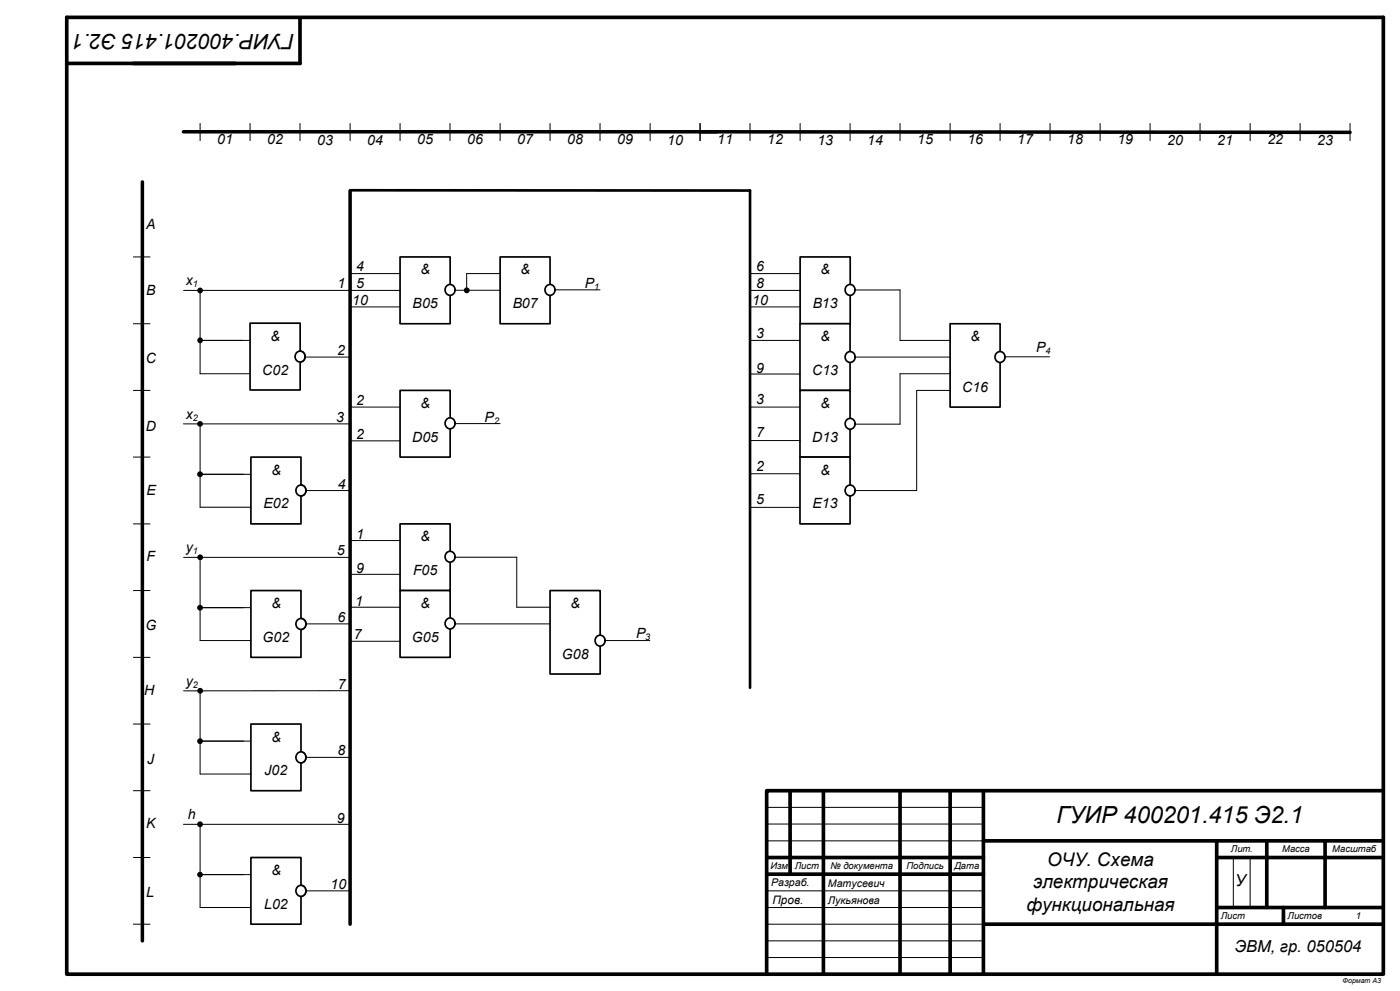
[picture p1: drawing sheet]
<svg xmlns="http://www.w3.org/2000/svg" width="420mm" height="297mm" viewBox="0 0 420 297" stroke-linecap="round" stroke-linejoin="round" font-family="sans-serif">
<path d="M20 5.2h395v286.8h-395zM90 5.5v13.5h-69.5M55 39.5h160M210 39.5l195 .2M42.7 54.5v227.5" fill="none" stroke="#000" stroke-width="1.1"/>
<g fill="none" stroke="#000" stroke-width=".3">
<path d="M70.6 19h19.4zM60 37v5.2M75 37v5.2M90 37v5.2M105 37v5.2M120 37v5.2M135 37v5.2M150 37v5.2M165 37v5.2M180 37v5.2M195 37v5.2M210 37v5.2"/>
<path d="M225 37v5.2M240 37v5.2M255 37v5.2M270 37v5.2M285 37v5.2M300 37v5.2M315 37v5.2M330 37v5.2M345 37v5.2M360 37v5.2M375 37v5.2M390 37v5.2"/>
<path d="M405 37v5.2M40 77h5M40 97h5M55.1 87h49.9M60 87v25M40 117h5M60 102h15M90 107h15M40 137h5M40 157h5M40 177h5M40 197h5"/>
<path d="M40 217h5M40 237h5M40 257h5M40 277h5"/>
</g>
<path d="M105 57l120 .1" fill="none" stroke="#000" stroke-width=".8"/>
<circle cx="60" cy="87.1" r=".86" fill="#000"/>
<circle cx="89.9" cy="106.8" r="1.58" fill="#fff"/>
<circle cx="89.9" cy="106.8" r="1.58" fill="none" stroke="#000" stroke-width=".51"/>
<path d="M105 57.2v219.8" fill="none" stroke="#000" stroke-width="1.1"/>
<path d="M225 57.1v149" fill="none" stroke="#000" stroke-width=".8"/>
<path d="M55 127h50M60 127v25M91.5 147h13.5M55.1 167h49.9M60 167v25M86.9 187h18.1M60 207.1v24.9M105 207l-49.9 .1M91.5 227h13.5M55 247.1h50M60 247v25M91.5 267h13.5" fill="none" stroke="#000" stroke-width=".3"/>
<g fill="#000">
<circle cx="60" cy="127" r=".86"/>
<circle cx="60" cy="167" r=".86"/>
<circle cx="60" cy="207" r=".87"/>
<circle cx="60" cy="247" r=".87"/>
</g>
<path d="M75 96.9h15v20h-15z" fill="#fff"/>
<path d="M75 96.9h15v20h-15z" fill="none" stroke="#000" stroke-width=".51"/>
<circle cx="89.9" cy="106.8" r="1.58" fill="#fff"/>
<circle cx="89.9" cy="106.8" r="1.58" fill="none" stroke="#000" stroke-width=".51"/>
<path d="M60 112h15M60 102h12.8M60.3 142.2h15" fill="none" stroke="#000" stroke-width=".3"/>
<circle cx="60" cy="102" r=".86" fill="#000"/>
<circle cx="90.2" cy="147" r="1.58" fill="#fff"/>
<circle cx="90.2" cy="147" r="1.58" fill="none" stroke="#000" stroke-width=".51"/>
<path d="M75.3 137h15v20h-15z" fill="#fff"/>
<path d="M75.3 137h15v20h-15z" fill="none" stroke="#000" stroke-width=".51"/>
<circle cx="90.2" cy="147" r="1.58" fill="#fff"/>
<circle cx="90.2" cy="147" r="1.58" fill="none" stroke="#000" stroke-width=".51"/>
<path d="M60 152h15.3M60 142.2h13.1M60.3 182.1h15" fill="none" stroke="#000" stroke-width=".3"/>
<circle cx="60" cy="142.1" r=".87" fill="#000"/>
<circle cx="90.2" cy="187" r="1.57" fill="#fff"/>
<circle cx="90.2" cy="187" r="1.57" fill="none" stroke="#000" stroke-width=".51"/>
<path d="M75.3 177h15v20h-15z" fill="#fff"/>
<path d="M75.3 177h15v20h-15z" fill="none" stroke="#000" stroke-width=".51"/>
<circle cx="90.2" cy="187" r="1.57" fill="#fff"/>
<circle cx="90.2" cy="187" r="1.57" fill="none" stroke="#000" stroke-width=".51"/>
<path d="M60 192h15.3M60 182.1h13M60.3 222.1h15" fill="none" stroke="#000" stroke-width=".3"/>
<circle cx="60" cy="182.1" r=".87" fill="#000"/>
<path d="M89.4 225.7a1.54 1.54 0 0 1 2.1 .4 1.54 1.54 0 0 1-.3 2.1 1.54 1.54 0 0 1-2.1-.2 1.75 1.75 0 0 1 .3-2.3z" fill-rule="evenodd" fill="#fff"/>
<path d="M89.4 225.7a1.54 1.54 0 0 1 2.1 .4 1.54 1.54 0 0 1-.3 2.1 1.54 1.54 0 0 1-2.1-.2 1.75 1.75 0 0 1 .3-2.3z" fill="none" stroke="#000" stroke-width=".51"/>
<path d="M75.3 217h15v20h-15z" fill="#fff"/>
<path d="M75.3 217h15v20h-15z" fill="none" stroke="#000" stroke-width=".51"/>
<path d="M89.4 225.7a1.54 1.54 0 0 1 2.1 .4 1.54 1.54 0 0 1-.3 2.1 1.54 1.54 0 0 1-2.1-.2 1.75 1.75 0 0 1 .3-2.3z" fill-rule="evenodd" fill="#fff"/>
<path d="M89.4 225.7a1.54 1.54 0 0 1 2.1 .4 1.54 1.54 0 0 1-.3 2.1 1.54 1.54 0 0 1-2.1-.2 1.75 1.75 0 0 1 .3-2.3z" fill="none" stroke="#000" stroke-width=".51"/>
<path d="M60 232h15.3M60 222.1h13.1M60.3 262.1h15" fill="none" stroke="#000" stroke-width=".3"/>
<circle cx="60" cy="222.1" r=".86" fill="#000"/>
<path d="M89.4 265.7a1.54 1.54 0 0 1 2.1 .4 1.54 1.54 0 0 1-.3 2.1 1.54 1.54 0 0 1-2.1-.2 1.75 1.75 0 0 1 .3-2.3z" fill-rule="evenodd" fill="#fff"/>
<path d="M89.4 265.7a1.54 1.54 0 0 1 2.1 .4 1.54 1.54 0 0 1-.3 2.1 1.54 1.54 0 0 1-2.1-.2 1.75 1.75 0 0 1 .3-2.3z" fill="none" stroke="#000" stroke-width=".51"/>
<path d="M75.3 257h15v20h-15z" fill="#fff"/>
<path d="M75.3 257h15v20h-15z" fill="none" stroke="#000" stroke-width=".51"/>
<path d="M89.4 265.7a1.54 1.54 0 0 1 2.1 .4 1.54 1.54 0 0 1-.3 2.1 1.54 1.54 0 0 1-2.1-.2 1.75 1.75 0 0 1 .3-2.3z" fill-rule="evenodd" fill="#fff"/>
<path d="M89.4 265.7a1.54 1.54 0 0 1 2.1 .4 1.54 1.54 0 0 1-.3 2.1 1.54 1.54 0 0 1-2.1-.2 1.75 1.75 0 0 1 .3-2.3z" fill="none" stroke="#000" stroke-width=".51"/>
<path d="M60 272h15.3M60 262.1h13.1" fill="none" stroke="#000" stroke-width=".3"/>
<circle cx="60" cy="262.1" r=".86" fill="#000"/>
<path d="M120 77h15v20h-15z" fill="#fff"/>
<path d="M120 77h15v20h-15z" fill="none" stroke="#000" stroke-width=".51"/>
<path d="M105 82h15M105 87h15M105 92h15M135 87h15M105 122h15M105 132.1h15" fill="none" stroke="#000" stroke-width=".3"/>
<circle cx="135" cy="86.9" r="1.57" fill="#fff"/>
<circle cx="135" cy="86.9" r="1.57" fill="none" stroke="#000" stroke-width=".51"/>
<path d="M120 157h15v20h-15z" fill="#fff"/>
<path d="M120 157h15v20h-15z" fill="none" stroke="#000" stroke-width=".51"/>
<path d="M105 162h15M105 172.1h15" fill="none" stroke="#000" stroke-width=".3"/>
<path d="M120 177h15v20h-15z" fill="#fff"/>
<path d="M120 177h15v20h-15z" fill="none" stroke="#000" stroke-width=".51"/>
<path d="M105 192.2h15" fill="none" stroke="#000" stroke-width=".3"/>
<circle cx="135" cy="166.8" r="1.58" fill="#fff"/>
<circle cx="135" cy="166.8" r="1.58" fill="none" stroke="#000" stroke-width=".51"/>
<path d="M134.1 185.5a1.54 1.54 0 0 1 2.1 .4 1.54 1.54 0 0 1-.3 2.1 1.54 1.54 0 0 1-2.1-.2 1.73 1.73 0 0 1 .3-2.3z" fill-rule="evenodd" fill="#fff"/>
<path d="M134.1 185.5a1.54 1.54 0 0 1 2.1 .4 1.54 1.54 0 0 1-.3 2.1 1.54 1.54 0 0 1-2.1-.2 1.73 1.73 0 0 1 .3-2.3z" fill="none" stroke="#000" stroke-width=".51"/>
<path d="M136.5 167h18.5M136.5 187h28.5" fill="none" stroke="#000" stroke-width=".3"/>
<path d="M165 177h15v25h-15z" fill="#fff"/>
<path d="M165 177h15v25h-15z" fill="none" stroke="#000" stroke-width=".51"/>
<path d="M155 167v15h10M180 192h14.9" fill="none" stroke="#000" stroke-width=".3"/>
<path d="M240 77h15.1v20h-15.1z" fill="#fff"/>
<path d="M240 77h15.1v20h-15.1z" fill="none" stroke="#000" stroke-width=".51"/>
<path d="M225 82h15M225 87h15M225 92h15" fill="none" stroke="#000" stroke-width=".3"/>
<path d="M240 97h15v20h-15z" fill="#fff"/>
<path d="M240 97h15v20h-15z" fill="none" stroke="#000" stroke-width=".51"/>
<path d="M225 102h15M225 112.1h15" fill="none" stroke="#000" stroke-width=".3"/>
<path d="M240 117h15v20h-15z" fill="#fff"/>
<path d="M240 117h15v20h-15z" fill="none" stroke="#000" stroke-width=".51"/>
<path d="M225 122h15M225 132h15" fill="none" stroke="#000" stroke-width=".3"/>
<path d="M254.1 85.6a1.53 1.53 0 0 1 2.1 .4 1.53 1.53 0 0 1-.3 2 1.53 1.53 0 0 1-2.1-.1 1.78 1.78 0 0 1 .3-2.3z" fill-rule="evenodd" fill="#fff"/>
<path d="M254.1 85.6a1.53 1.53 0 0 1 2.1 .4 1.53 1.53 0 0 1-.3 2 1.53 1.53 0 0 1-2.1-.1 1.78 1.78 0 0 1 .3-2.3z" fill="none" stroke="#000" stroke-width=".51"/>
<circle cx="255" cy="107" r="1.58" fill="#fff"/>
<circle cx="255" cy="107" r="1.58" fill="none" stroke="#000" stroke-width=".51"/>
<circle cx="255" cy="127" r="1.57" fill="#fff"/>
<circle cx="255" cy="127" r="1.57" fill="none" stroke="#000" stroke-width=".51"/>
<path d="M240 137h15v20h-15z" fill="#fff"/>
<path d="M240 137h15v20h-15z" fill="none" stroke="#000" stroke-width=".51"/>
<path d="M225 142h15" fill="none" stroke="#000" stroke-width=".3"/>
<circle cx="255" cy="147" r="1.58" fill="#fff"/>
<circle cx="255" cy="147" r="1.58" fill="none" stroke="#000" stroke-width=".51"/>
<path d="M256.5 86.9h13.5M256.5 107h28.5M300 106.9h14.9M256.5 127.1h13.5M256.5 147h18.5" fill="none" stroke="#000" stroke-width=".3"/>
<path d="M285 97h15v25h-15z" fill="#fff"/>
<path d="M285 97h15v25h-15z" fill="none" stroke="#000" stroke-width=".51"/>
<circle cx="299.9" cy="107" r="1.57" fill="#fff"/>
<circle cx="299.9" cy="107" r="1.57" fill="none" stroke="#000" stroke-width=".51"/>
<path d="M270 86.9v15.1h15M285 117h-10v30M285 112h-15v15.1" fill="none" stroke="#000" stroke-width=".3"/>
<circle cx="180" cy="192" r="1.57" fill="#fff"/>
<circle cx="180" cy="192" r="1.57" fill="none" stroke="#000" stroke-width=".51"/>
<g fill="none" stroke="#000" stroke-width="1.1">
<path d="M237 237v25M247 237v55M270 237v55M285 237v55M295 237v55M415 237h-185v55M230 257h65M295 252h120M365 252v40M365 257h50M380 252v20M397.5 252v20"/>
<path d="M230 262h65M295.1 277h119.9M365.1 272h49.9M385 272v5"/>
</g>
<path d="M230 242h65M230 247h65M230 252h65M370 257v15M375 257v15M230 267h65M230 272h65M230 277h65.1M230 282h65M230 287h65" fill="none" stroke="#000" stroke-width=".3"/>
<path d="M150 77h15v20h-15z" fill="#fff"/>
<path d="M150 77h15v20h-15z" fill="none" stroke="#000" stroke-width=".51"/>
<circle cx="164.9" cy="86.9" r="1.57" fill="#fff"/>
<circle cx="164.9" cy="86.9" r="1.57" fill="none" stroke="#000" stroke-width=".51"/>
<path d="M150 82h-10v5M166.5 86.9h13.5" fill="none" stroke="#000" stroke-width=".3"/>
<circle cx="140" cy="87" r=".87" fill="#000"/>
<path d="M120 117h15v20h-15z" fill="#fff"/>
<path d="M120 117h15v20h-15z" fill="none" stroke="#000" stroke-width=".51"/>
<path d="M134.1 125.5a1.54 1.54 0 0 1 2.1 .4 1.54 1.54 0 0 1-.3 2.1 1.54 1.54 0 0 1-2.1-.2 1.75 1.75 0 0 1 .3-2.3z" fill-rule="evenodd" fill="#fff"/>
<path d="M134.1 125.5a1.54 1.54 0 0 1 2.1 .4 1.54 1.54 0 0 1-.3 2.1 1.54 1.54 0 0 1-2.1-.2 1.75 1.75 0 0 1 .3-2.3z" fill="none" stroke="#000" stroke-width=".51"/>
<path d="M136.5 127h13.5M225 152.1h15M105 182h15" fill="none" stroke="#000" stroke-width=".3"/>
<text font-size="7.1" x="317" y="246.6">ГУИР 400201.415 Э2.1</text>
<text font-size="6.3" x="88.4" y="10.2" transform="rotate(-180 88.4 10.2)">ГУИР.400201.415 Э2.1</text>
<g font-size="5.6">
<text x="314.2" y="259.4">ОЧУ. Схема</text>
<text x="309.9" y="266.2">электрическая</text>
<text x="307.9" y="273">функциональная</text>
</g>
<g font-size="5">
<text x="370.6" y="265.5">У</text>
<text x="370.4" y="285.3">ЭВМ, гр. 050504</text>
</g>
<g font-size="4.2">
<text x="65.2" y="43.3">01</text>
<text x="80.2" y="43.3">02</text>
<text x="95.2" y="43.4">03</text>
<text x="110.2" y="43.4">04</text>
<text x="125.2" y="43.3">05</text>
<text x="140.2" y="43.3">06</text>
<text x="155.2" y="43.3">07</text>
<text x="170.2" y="43.3">08</text>
<text x="185.2" y="43.3">09</text>
<text x="200.2" y="43.4">10</text>
<text x="215.2" y="43.3">11</text>
<text x="230.2" y="43.3">12</text>
<text x="245.2" y="43.4">13</text>
<text x="260.2" y="43.4">14</text>
<text x="275.2" y="43.3">15</text>
<text x="290.2" y="43.3">16</text>
<text x="305.2" y="43.3">17</text>
<text x="320.2" y="43.3">18</text>
<text x="335.2" y="43.3">19</text>
<text x="350.2" y="43.4">20</text>
<text x="365.2" y="43.4">21</text>
<text x="380.2" y="43.2">22</text>
<text x="395.2" y="43.4">23</text>
<text x="43.8" y="68.7">A</text>
<text x="106.9" y="81.3">4</text>
<text x="126.2" y="82.3">&amp;</text>
<text x="156.1" y="82.3">&amp;</text>
<text x="226.9" y="81.3">6</text>
<text x="246.1" y="82.3">&amp;</text>
<text x="43.8" y="88.3">B</text>
<text x="55.7" y="85.5">x</text>
<text x="101.2" y="86.4">1</text>
<text x="106.9" y="86.4">5</text>
<text x="175.4" y="86.4">P</text>
<text x="226.9" y="86.3">8</text>
<text x="105.7" y="91.4">10</text>
<text x="123.8" y="92.4">B05</text>
<text x="153.8" y="92.4">B07</text>
<text x="225.7" y="91.3">10</text>
<text x="243.8" y="92.4">B13</text>
<text x="226.9" y="101.3">3</text>
<text x="81.2" y="102.1">&amp;</text>
<text x="101.2" y="106.3">2</text>
<text x="246.1" y="102.2">&amp;</text>
<text x="291.1" y="102.2">&amp;</text>
<text x="310.8" y="105.4">P</text>
<text x="43.7" y="108.7">C</text>
<text x="78.7" y="112.3">С02</text>
<text x="226.9" y="111.7">9</text>
<text x="243.7" y="112.4">C13</text>
<text x="288.7" y="117.5">C16</text>
<text x="55.7" y="125.5">x</text>
<text x="106.9" y="121.4">2</text>
<text x="126.2" y="122.3">&amp;</text>
<text x="226.9" y="120.9">3</text>
<text x="246.1" y="122.3">&amp;</text>
<text x="43.7" y="129.1">D</text>
<text x="100.9" y="126.4">3</text>
<text x="106.9" y="131.7">2</text>
<text x="145.4" y="126.4">P</text>
<text x="226.9" y="130.9">7</text>
<text x="123.7" y="132.4">D05</text>
<text x="243.7" y="132.4">D13</text>
<text x="81.4" y="142.2">&amp;</text>
<text x="226.9" y="141.3">2</text>
<text x="246.1" y="142.2">&amp;</text>
<text x="44" y="148.3">E</text>
<text x="101.3" y="146.5">4</text>
<text x="79" y="152.4">E02</text>
<text x="226.9" y="150.9">5</text>
<text x="243.8" y="152.4">E13</text>
<text x="106.9" y="161.4">1</text>
<text x="55.8" y="165.5">y</text>
<text x="101.1" y="166.4">5</text>
<text x="126.2" y="162.3">&amp;</text>
<text x="43.9" y="168.3">F</text>
<text x="106.9" y="171.7">9</text>
<text x="123.9" y="172.4">F05</text>
<text x="81.4" y="182.2">&amp;</text>
<text x="106.6" y="181.7">1</text>
<text x="126.1" y="182.2">&amp;</text>
<text x="171.2" y="182.2">&amp;</text>
<text x="43.6" y="188.9">G</text>
<text x="101.2" y="186.6">6</text>
<text x="106.1" y="191.6">7</text>
<text x="190.8" y="191.3">P</text>
<text x="78.8" y="192.4">G02</text>
<text x="123.5" y="192.4">G05</text>
<text x="168.5" y="197.5">G08</text>
<text x="43.2" y="208.3">H</text>
<text x="55.8" y="205.5">y</text>
<text x="101.3" y="206.6">7</text>
<text x="81.4" y="222.2">&amp;</text>
<text x="101.2" y="226.4">8</text>
<text x="44.2" y="228.9">J</text>
<text x="79.4" y="232.4">J02</text>
<text x="56.3" y="245.5">h</text>
<text x="43.8" y="248.3">K</text>
<text x="101.1" y="246.5">9</text>
<text x="81.4" y="262.2">&amp;</text>
<text x="43.9" y="268.9">L</text>
<text x="99.2" y="266.4">10</text>
<text x="79.3" y="272.4">L02</text>
</g>
<text font-size="3.5" x="231.7" y="271">Пров.</text>
<g font-size="3.2">
<text x="231.3" y="265.7">Разраб.</text>
<text x="248.4" y="265.9">Матусевич</text>
<text x="248.4" y="271">Лукьянова</text>
</g>
<g font-size="2.8">
<text x="57.8" y="86.1">1</text>
<text x="178.3" y="87">1</text>
<text x="313.6" y="106">4</text>
<text x="57.8" y="126.1">2</text>
<text x="148.2" y="127">2</text>
<text x="57.9" y="166.1">1</text>
<text x="193.6" y="191.9">3</text>
<text x="57.9" y="206.1">2</text>
<text x="369.2" y="255.4">Лит.</text>
<text x="384.6" y="255.4">Масса</text>
<text x="399.7" y="255.4">Масштаб</text>
<text x="231.1" y="260.3">Изм</text>
<text x="238.4" y="260.3">Лист</text>
<text x="249.2" y="260.3">№ документа</text>
<text x="271.9" y="260.3">Подпись</text>
<text x="286.3" y="260.3">Дата</text>
<text x="366.2" y="275.3">Лист</text>
<text x="386.3" y="275.3">Листов</text>
<text x="406.7" y="275.3">1</text>
</g>
<text font-size="2.1" x="402.7" y="294.5">Формат А3</text>
</svg>
